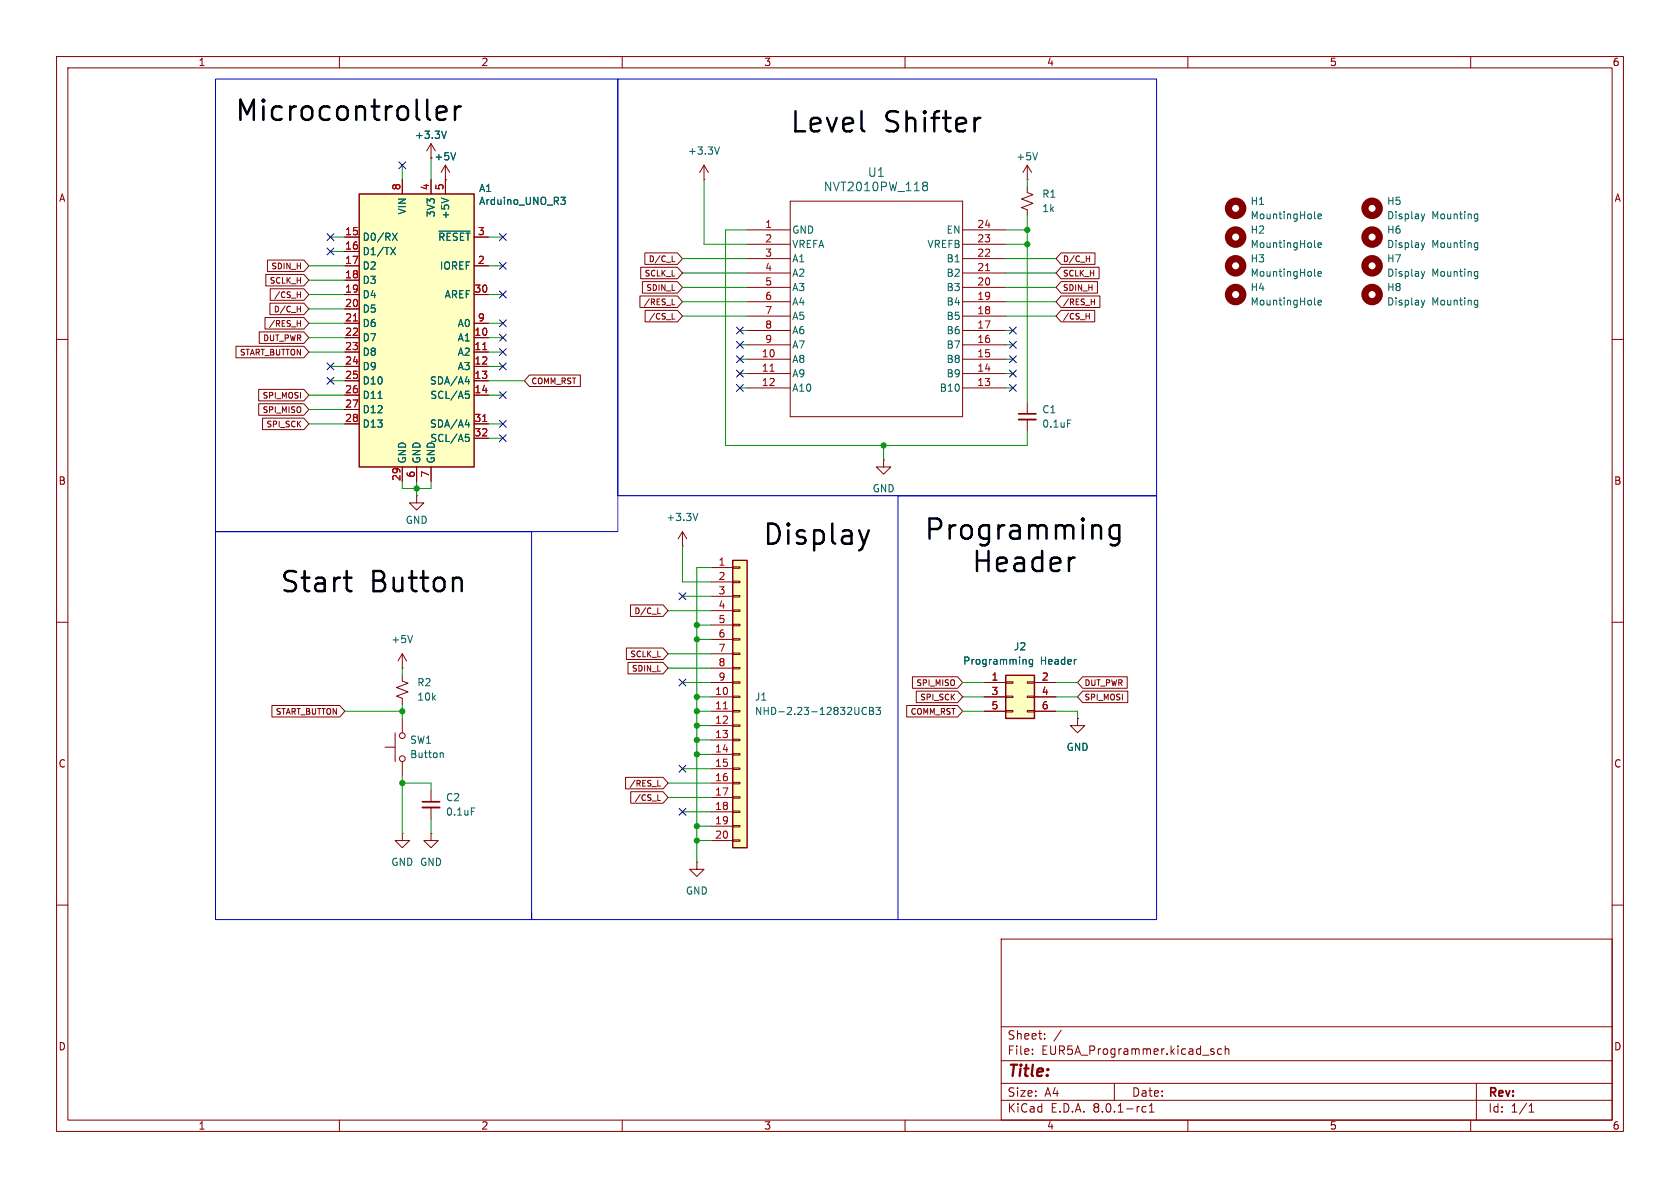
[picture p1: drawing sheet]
<svg xmlns="http://www.w3.org/2000/svg" width="297mm" height="210mm" viewBox="0 0 297 210" stroke-linecap="round" stroke-linejoin="round" font-family="sans-serif">
<g fill="none" stroke="#840000" stroke-width=".18">
<path d="M10 10h277v190h-277zM12 12h273v186h-273zM60 10v2M110 10v2M160 10v2M210 10v2M260 10v2M10 60h2M285 60h2M10 110h2M285 110h2M10 160h2"/>
<path d="M285 160h2M177 166h108v32h-108zM60 198v2M110 198v2M160 198v2M177 194.5h108M177 191.5h108M177 187.5h108M177 181.5h108M182.5 186.3v.1M182.5 185.5v.1M184.7 183.6v.1"/>
<path d="M184.7 182.8v.1M187.6 182.1l-1.3 2M197 191.5v3M202.6 195.7l-.4-.1-.3 .3v.4l.1 .2h.6M203.2 196.6h.8M203.2 195.5l.4-.4v1.5M210 198v2M214.2 185.9l.4 .1 .1 .2-.2 .2h-.3M214.2 185.4l.4 .1M216 185.5l-.5-.1-.3 .3v.4l.2 .2h.6M216.6 185.5l.2-.1 .4 .1v.9M216.6 184.9v1.5"/>
<path d="M260 198v2M261 191.5v6.5M270.3 196.6h.9M270.3 195.5l.4-.4v1.5"/>
</g>
<circle cx="242.6" cy="36.8" r="1.27" fill="none" stroke="#840000" stroke-width="1.3"/>
<path d="M251.3 37.8l.3 .9M251.6 38.7l-.1 .3M251.9 37.8l-.3 .9M260.9 37.8l.3 .1M261.2 37.8v1.1l-.1 .1-.3 .1M261.2 38.6l-.3 .1" fill="none" stroke="#006464" stroke-width=".18"/>
<path d="M177.8 119.4h5.1v7.6h-5.1z" fill="#ffffc2"/>
<g fill="none" stroke="#840000" stroke-width=".18">
<path d="M73.7 87.6v1.3h1.2l-1.2 1.3-1.3-1.3h1.3M73.7 87.6h.1M120.6 96.5h.1M120.6 94l-.7 1.3M120.6 94v2.5M120.6 94l.8 1.3M71.1 119.4v1l1 .4-2 .7 2 .8-2 .8 1 .3v1.1M71.1 118.1h.1M71.1 115.6v2.5M71.1 115.6l-.7 1.2M71.1 115.6l.8 1.2M68.1 132.1h1.7"/>
<path d="M69.8 129.5v5.1M71.1 127v2.5M71.1 134.6v2.6M76.2 139.7v2M174 120.7h3.8M174 123.2h3.8M174 125.7h3.8M177.8 125.6h1.3v.3h-1.3zM177.8 123.1h1.3v.2h-1.3zM177.8 120.5h1.3v.3h-1.3zM181.6 125.6h1.3v.3h-1.3zM181.6 123.1h1.3v.2h-1.3z"/>
<path d="M181.6 120.5h1.3v.3h-1.3zM182.9 120.7h3.8M182.9 123.2h3.8M182.9 125.7h3.8M71.1 147.3v1.3h1.3l-1.3 1.3-1.3-1.3h1.3M71.1 147.3h.1M76.2 147.3v1.3h1.3l-1.3 1.3-1.3-1.3h1.3M76.2 147.3h.1M76.2 142.7v2.1"/>
<circle cx="71.1" cy="130" r=".51"/>
<circle cx="71.1" cy="134.1" r=".51"/>
</g>
<path d="M177.8 119.4h5.1v7.6h-5.1z" fill="none" stroke="#840000" stroke-width=".25"/>
<g fill="none" stroke="#006464" stroke-width=".18">
<path d="M232.4 38.5l.2 .2M233 38.3l.6-.2-.1-.2-.3-.1-.2 .2 .1 .6h.4M232.4 43.6l.2 .2M232.4 53.7l.2 .2M232.4 48.7l.2 .1M233 48.4l.6-.1-.1-.2-.3-.1-.2 .2 .1 .6h.4M233 53.5l.6-.1-.1-.3h-.3l-.2 .2 .1 .6h.4M233 43.3l.6-.1-.1-.2-.3-.1-.2 .2 .1 .6h.4M251.3 48l.3 .8M251.3 53.1l.3 .8M251.3 42.9l.3 .9M251.6 48.8l-.1 .3"/>
<path d="M251.6 53.9l-.1 .3M251.6 43.8l-.1 .3M251.9 48l-.3 .8M251.9 53.1l-.3 .8M251.9 42.9l-.3 .9M260.9 48l.3 .1M260.9 53.1h.3M260.9 42.9l.3 .1M261.2 42.9v1l-.1 .2-.3 .1M261.2 48v1l-.1 .2-.3 .1M261.2 53.1v1l-.1 .2h-.3M261.2 48.8h-.3"/>
<path d="M261.2 53.9h-.3M261.2 43.7l-.3 .1M123.4 90.7l-.5 1.3M72.9 112.3l-.4 1.3M181.2 116.6l.2 .2v.6M182.5 116.6v1l-.2 .2h-.3M182.5 116.6h-.3l-.3 .2 .2 .6h.4M78 133.1l.4 .2v.6M83.3 142.8h.6"/>
</g>
<g fill="none" stroke="#840000" stroke-width="1.3">
<circle cx="218.4" cy="36.8" r="1.27"/>
<circle cx="218.4" cy="41.9" r="1.27"/>
<circle cx="218.4" cy="52.1" r="1.27"/>
<circle cx="218.4" cy="47" r="1.27"/>
<circle cx="242.6" cy="52.1" r="1.27"/>
<circle cx="242.6" cy="41.9" r="1.27"/>
<circle cx="242.6" cy="47" r="1.27"/>
</g>
<path d="M74.7 142.7h3" fill="none" stroke="#840000" stroke-width=".33"/>
<path d="M74.7 141.7h3" fill="none" stroke="#840000" stroke-width=".3"/>
<path d="M63.5 34.3h20.3v48.3h-20.3z" fill="#ffffc2"/>
<path d="M63.5 34.3h20.3v48.3h-20.3z" fill="none" stroke="#840000" stroke-width=".25"/>
<g fill="none" stroke="#840000" stroke-width=".18">
<path d="M71.1 31.8v2.5M76.2 25.4v2.5M76.2 31.8v2.5M76.2 25.4l-.8 1.3M76.2 25.4l.8 1.3M78.7 31.8h.1M78.7 29.2v5.1M78.7 29.2l-.7 1.3M78.7 29.2l.8 1.3M124.5 31.8h.1M124.5 29.2l-.8 1.3M124.5 29.2v2.6"/>
<path d="M124.5 29.2l.7 1.3M181.6 33v1l1 .4-2 .8 2 .7-2 .8 1 .4v1M61 59.7h2.5M61 41.9h2.5M61 44.5h2.5M61 47h2.5M61 49.5h2.5M61 52.1h2.5M61 54.6h2.5M61 57.2h2.5M83.8 59.7h2.6M83.8 41.9h2.6"/>
<path d="M83.8 47h2.6M83.8 52.1h2.6M83.8 57.2h2.6M61 62.2h2.5M61 64.8h2.5M61 67.3h2.5M61 69.9h2.5M61 72.4h2.5M61 74.9h2.5M83.8 62.2h2.6M83.8 64.8h2.6M83.8 67.3h2.6"/>
<path d="M83.8 69.9h2.6M83.8 74.9h2.6M83.8 77.5h2.6M181.6 71.1v2.1M181.6 74.2v2M71.1 82.6v2.5M73.7 82.6v2.5M76.2 82.6v2.5M190.5 127v1.3h1.3l-1.3 1.2-1.3-1.2h1.3M190.5 127h.1"/>
</g>
<path d="M62.5 56.7h.7M85.3 61.8h.8M85.3 74.5h.8" fill="none" stroke="#a90000" stroke-width=".18"/>
<g fill="none" stroke="#006464" stroke-width=".18">
<path d="M78 35l1.3 .4M78.9 23.2l-.4 1.3M80.6 27l-.5 1.3M99.1 34.9h.8l-.4 .5 .4 .1v.4l-.2 .2h-.4M127.2 26l-.4 1.2M69.1 43.8l.8 1.2M69.4 41.2l.8 1.3M69.9 43.8l-.8 1.2M70.2 41.2l-.8 1.3M77.6 40.9h5.5M66.8 70.4h.8M82.2 67.5h.8"/>
<path d="M82.2 75.1h.8M82.3 69.2h.6M82.3 76.8h.6M82.4 69.6h.3l.3 .3-.2 .5h-.4M82.4 77.3h.3l.3 .2-.2 .5h-.4M82.8 67v.9M82.8 74.7v.8M188.7 74.2h.6"/>
</g>
<path d="M180.1 74.2h3" fill="none" stroke="#840000" stroke-width=".33"/>
<path d="M180.1 73.2h3" fill="none" stroke="#840000" stroke-width=".3"/>
<path d="M129.5 99.1h2.6v50.8h-2.6z" fill="#ffffc2"/>
<g fill="none" stroke="#840000" stroke-width=".18">
<path d="M71.1 31.8v2.5M76.2 31.8v2.5M78.7 31.8h.1M78.7 31.8v2.5M139.7 35.6h30.5v38.1h-30.5zM181.6 31.8h.1M181.6 29.2l-.8 1.3M181.6 29.2v2.6M181.6 29.2l.8 1.3M45.8 58.7h7.9l.9 1-.9 1h-7.9zM46.8 56.1h6.9l.9 1.1-.9 1h-6.9zM47 48.5h6.7l.9 1-.9 1h-6.7z"/>
<path d="M47.3 46h6.4l.9 1-.9 1h-6.4zM47.7 53.6h6l.9 1-.9 1h-6zM47.8 51.1h5.9l.9 1-.9 1h-5.9zM52.5 52.1h.6M52.5 57.2h.6M52.5 54.6h.6M53.1 51.6v1M53.1 54.1v1M53.1 56.7v1M61 52.1h2.5M61 57.2h2.5M61 54.6h2.5"/>
<path d="M61 59.7h2.5M61 41.9h2.5M61 44.5h2.5M61 47h2.5M61 49.5h2.5M83.8 52.1h2.6M83.8 57.2h2.6M83.8 59.7h2.6M83.8 41.9h2.6M83.8 47h2.6M113.1 52.3h6.7l.8 1-.8 1.1h-6.7zM113.3 47.2h6.5l.8 1.1-.8 1h-6.5z"/>
<path d="M113.6 49.8h6.2l.8 1-.8 1h-6.2zM114 44.7h5.8l.8 1-.8 1h-5.8zM114 54.9h5.8l.8 1-.8 1h-5.8zM118.8 53.9h.5M118.8 56.4h.5M118.8 46.3h.5M132.1 40.6h7.6M132.1 58.4h7.6M132.1 55.9h7.6M132.1 53.3h7.6M132.1 43.2h7.6M132.1 50.8h7.6"/>
<path d="M132.1 48.3h7.6M132.1 45.7h7.6M170.2 40.6h7.6M170.2 58.4h7.6M170.2 55.9h7.6M170.2 53.3h7.6M170.2 43.2h7.6M170.2 50.8h7.6M170.2 48.3h7.6M170.2 45.7h7.6M187.6 44.7h6v2h-6l-.9-1zM187.6 54.9h5.9v2h-5.9l-.9-1z"/>
<path d="M187.6 49.8h6.4v2h-6.4l-.9-1zM187.6 52.3h6.9v2.1h-6.9l-.9-1.1zM187.6 47.2h6.7v2.1h-6.7l-.9-1zM192 55.9h.6M192 45.7h.6M192.6 55.4v1M192.6 45.2v1.1M192.9 53.3h.6M193.5 52.9v1M41.7 61.2h12l.9 1-.9 1h-12zM45.7 68.8h8l.9 1.1-.9 1h-8zM45.7 71.4h8l.9 1-.9 1h-8z"/>
<path d="M46.4 73.9h7.3l.9 1-.9 1h-7.3zM61 62.2h2.5M61 64.8h2.5M61 67.3h2.5M61 69.9h2.5M61 72.4h2.5M61 74.9h2.5M83.8 62.2h2.6M83.8 64.8h2.6M83.8 67.3h2.6M83.8 69.9h2.6M83.8 74.9h2.6"/>
<path d="M83.8 77.5h2.6M93.6 66.3h9v2h-9l-.9-1zM132.1 63.5h7.6M132.1 66h7.6M132.1 68.6h7.6M132.1 61h7.6M170.2 63.5h7.6M170.2 66h7.6M170.2 68.6h7.6M170.2 61h7.6M71.1 82.6v2.5M73.7 82.6v2.5"/>
<path d="M76.2 82.6v2.5M156.2 81.3v1.3h1.3l-1.3 1.2-1.3-1.2h1.3M156.2 81.3h.1M110.7 114.6h6.5l.9 1-.9 1h-6.5zM111 117.1h6.2l.9 1-.9 1h-6.2zM111.5 106.9h5.7l.9 1.1-.9 1h-5.7zM116.3 108.5h.5M125.7 100.3h3.8M125.7 102.9h3.8M125.7 105.4h3.8M125.7 108h3.8M125.7 110.5h3.8"/>
<path d="M125.7 113h3.8M125.7 115.6h3.8M125.7 118.1h3.8M129.5 118h1.3v.2h-1.3zM129.5 115.4h1.3v.3h-1.3zM129.5 112.9h1.3v.3h-1.3zM129.5 110.4h1.3v.2h-1.3zM129.5 107.8h1.3v.3h-1.3zM129.5 105.3h1.3v.2h-1.3zM129.5 102.7h1.3v.3h-1.3zM129.5 100.2h1.3v.3h-1.3zM161.3 119.6h8l.9 1.1-.9 1h-8z"/>
<path d="M191.4 119.6h7.9v2.1h-7.9l-.9-1zM48.1 124.7h12l.9 1-.9 1h-12zM110.6 137.4h6.6l.9 1-.9 1h-6.6zM111.5 140h5.7l.9 1-.9 1h-5.7zM116.3 139h.5M125.7 123.2h3.8M125.7 125.7h3.8M125.7 128.3h3.8M125.7 130.8h3.8M125.7 133.4h3.8M125.7 135.9h3.8M125.7 138.4h3.8"/>
<path d="M125.7 120.7h3.8M129.5 138.3h1.3v.3h-1.3zM129.5 135.8h1.3v.2h-1.3zM129.5 133.2h1.3v.3h-1.3zM129.5 130.7h1.3v.2h-1.3zM129.5 128.1h1.3v.3h-1.3zM129.5 125.6h1.3v.3h-1.3zM129.5 123.1h1.3v.2h-1.3zM129.5 120.5h1.3v.3h-1.3zM160.3 124.7h9l.9 1-.9 1h-9zM162 122.2h7.3l.9 1-.9 1h-7.3zM174 123.2h3.8"/>
<path d="M174 125.7h3.8M174 120.7h3.8M182.9 123.2h3.8M182.9 125.7h3.8M182.9 120.7h3.8M190.5 127h.1M191.4 122.2h8v2h-8l-.9-1zM116.3 141.5h.5M123.2 152.4v1.3h1.3l-1.3 1.2-1.3-1.2h1.3M123.2 152.4h.1M125.7 141h3.8M125.7 143.5h3.8"/>
<path d="M125.7 146.1h3.8M125.7 148.6h3.8M129.5 148.5h1.3v.2h-1.3zM129.5 145.9h1.3v.3h-1.3zM129.5 143.4h1.3v.2h-1.3zM129.5 140.8h1.3v.3h-1.3z"/>
</g>
<path d="M129.5 99.1h2.6v50.8h-2.6z" fill="none" stroke="#840000" stroke-width=".25"/>
<path d="M62.5 56.7h.7M174.2 47.8h.8M85.3 61.8h.8M85.3 74.5h.8M136.1 65.6h.8M127.9 125.3h.7" fill="none" stroke="#a90000" stroke-width=".18"/>
<g fill="none" stroke="#006464" stroke-width=".18">
<path d="M78 35l1.3 .4M78.9 23.2l-.4 1.3M80.6 27l-.5 1.3M99.1 34.9h.8l-.4 .5 .4 .1v.4l-.2 .2h-.4M163.2 32.8h.2M163.2 32.3l.5-.1 .2 .1 .1 .3-.3 .2M163.4 32.8h.3M163.4 32.8l-.2 .1M163.7 32.8l.3 .3-.1 .5-.2 .1-.5-.1M183.4 27l-.4 1.3M69.1 43.8l.8 1.2M69.4 41.2l.8 1.3"/>
<path d="M69.9 43.8l-.8 1.2M70.2 41.2l-.8 1.3M77.6 40.9h5.5M66.8 70.4h.8M82.2 67.5h.8M82.2 75.1h.8M82.3 69.2h.6M82.3 76.8h.6M82.4 69.6h.3l.3 .3-.2 .5h-.4M82.4 77.3h.3l.3 .2-.2 .5h-.4M82.8 67v.9M82.8 74.7v.8"/>
<path d="M181.2 116.6l.2 .2v.6M182.5 116.6v1l-.2 .2h-.3M182.5 116.6h-.3l-.3 .2 .2 .6h.4M153.2 125.2a.6 .6 0 0 0-.9 .4 .6 .6 0 0 0 .6 .7l.3-.1M153.7 125h.4l.3 .3-.3 .3 .3 .2v.3l-.2 .2h-.5zM153.7 125.6h.4M154.9 125h.8l-.5 .5 .4 .1v.6l-.2 .1-.5-.1"/>
</g>
<path d="M80.4 18.8v2.4M81.4 18.8a.91 .91 0 0 0-1 .7M196.5 95l.3 .2h.7l.4-.2M196.5 93l.3-.2h.7l.4 .2M197.9 92.8v2.9a.96 .96 0 0 1-1.2 .7" fill="none" stroke="#000" stroke-width=".43"/>
<path d="M38.1 14h71.1v80h-71.1zM109.2 14h95.3v73.6h-95.3zM158.7 87.6h45.8v75h-45.8zM94 162.6v-68.6h-55.9v68.6h120.6" fill="none" stroke="#0000c2" stroke-width=".18"/>
<g fill="none" stroke="#009600" stroke-width=".18">
<path d="M71.1 29.2v2.6M76.2 27.9v3.9M124.5 31.8v11.4h7.6M181.6 31.8v1.2M181.6 38.1v33M54.6 47h6.4M54.6 49.5h6.4M54.6 59.7h6.4M54.6 54.6h6.4M54.6 57.2h6.4M54.6 52.1h6.4M58.4 41.9h2.6"/>
<path d="M58.4 44.5h2.6M86.4 41.9h2.5M86.4 47h2.5M86.4 59.7h2.5M86.4 57.2h2.5M86.4 52.1h2.5M120.6 55.9h11.5M120.6 48.3h11.5M120.6 45.7h11.5M120.6 53.3h11.5M120.6 50.8h11.5M130.8 58.4h1.3"/>
<path d="M132.1 40.6h-3.8v38.1h53.3v-2.5M177.8 55.9h8.9M177.8 48.3h8.9M177.8 45.7h8.9M177.8 53.3h8.9M177.8 50.8h8.9M177.8 58.4h1.3M177.8 40.6h3.8M177.8 43.2h3.8M54.6 69.9h6.4M54.6 74.9h6.4M54.6 62.2h6.4"/>
<path d="M54.6 72.4h6.4M58.4 67.3h2.6M58.4 64.8h2.6M86.4 67.3h6.3M86.4 69.9h2.5M86.4 74.9h2.5M86.4 77.5h2.5M86.4 62.2h2.5M86.4 64.8h2.5M130.8 68.6h1.3M130.8 66h1.3M130.8 61h1.3"/>
<path d="M130.8 63.5h1.3M156.2 78.7v2.6M177.8 68.6h1.3M177.8 66h1.3M177.8 61h1.3M177.8 63.5h1.3M71.1 85.1v1.3h5.1v-1.3M73.7 85.1v2.5M120.6 96.5v6.4h5.1M71.1 118.1v1.3M118.1 118.1h7.6M118.1 115.6h7.6"/>
<path d="M118.1 108h7.6M120.6 105.4h5.1M123.2 113h2.5M123.2 110.5h2.5M125.7 100.3h-2.5v52.1M61 125.7h10.1M71.1 138.4h5.1v1.3M71.1 124.5v2.5M71.1 137.2v10.1M118.1 138.4h7.6M120.6 120.7h5.1M120.6 135.9h5.1"/>
<path d="M123.2 130.8h2.5M123.2 133.4h2.5M123.2 125.7h2.5M123.2 123.2h2.5M123.2 128.3h2.5M170.2 125.7h3.8M170.2 123.2h3.8M170.2 120.7h3.8M186.7 125.7h3.8v1.3M186.7 123.2h3.8M186.7 120.7h3.8M76.2 144.8v2.5"/>
<path d="M118.1 141h7.6M120.6 143.5h5.1M123.2 146.1h2.5M123.2 148.6h2.5"/>
</g>
<g fill="none" stroke="#000084" stroke-width=".18">
<path d="M70.5 28.6l1.2 1.2M71.7 28.6l-1.2 1.2M57.8 43.8l1.2 1.3M57.8 41.3l1.2 1.2M59 43.8l-1.2 1.3M59 41.3l-1.2 1.2M88.3 56.5l1.2 1.3M88.3 51.5l1.2 1.2M88.3 46.4l1.2 1.2M88.3 59.1l1.2 1.2M88.3 41.3l1.2 1.2M89.5 56.5l-1.2 1.3"/>
<path d="M89.5 51.5l-1.2 1.2M89.5 46.4l-1.2 1.2M89.5 59.1l-1.2 1.2M89.5 41.3l-1.2 1.2M130.2 57.8l1.2 1.2M131.4 57.8l-1.2 1.2M178.5 57.8l1.2 1.2M179.7 57.8l-1.2 1.2M57.8 64.2l1.2 1.2M57.8 66.7l1.2 1.2M59 64.2l-1.2 1.2M59 66.7l-1.2 1.2"/>
<path d="M88.3 64.2l1.2 1.2M88.3 61.6l1.2 1.2M88.3 74.3l1.2 1.2M88.3 76.9l1.2 1.2M88.3 69.2l1.2 1.3M89.5 64.2l-1.2 1.2M89.5 61.6l-1.2 1.2M89.5 74.3l-1.2 1.2M89.5 76.9l-1.2 1.2M89.5 69.2l-1.2 1.3M130.2 68l1.2 1.2M130.2 65.4l1.2 1.2"/>
<path d="M130.2 60.4l1.2 1.2M130.2 62.9l1.2 1.2M131.4 68l-1.2 1.2M131.4 65.4l-1.2 1.2M131.4 60.4l-1.2 1.2M131.4 62.9l-1.2 1.2M178.5 68l1.2 1.2M178.5 62.9l1.2 1.2M178.5 60.4l1.2 1.2M178.5 65.4l1.2 1.2M179.7 68l-1.2 1.2M179.7 62.9l-1.2 1.2"/>
<path d="M179.7 60.4l-1.2 1.2M179.7 65.4l-1.2 1.2M120 104.8l1.3 1.2M121.3 104.8l-1.3 1.2M120 135.3l1.3 1.2M120 120l1.3 1.3M121.3 135.3l-1.3 1.2M121.3 120l-1.3 1.3M120 142.9l1.3 1.2M121.3 142.9l-1.3 1.2"/>
</g>
<g fill="#009600" stroke="#009600" stroke-width=".18">
<circle cx="181.6" cy="43.2" r=".46"/>
<circle cx="181.6" cy="40.6" r=".46"/>
<circle cx="123.2" cy="133.4" r=".46"/>
<circle cx="123.2" cy="128.3" r=".46"/>
<circle cx="123.2" cy="130.8" r=".46"/>
<circle cx="123.2" cy="146.1" r=".46"/>
<circle cx="123.2" cy="148.6" r=".46"/>
<circle cx="123.2" cy="125.7" r=".46"/>
<circle cx="123.2" cy="123.2" r=".46"/>
<circle cx="123.2" cy="113" r=".46"/>
<circle cx="71.1" cy="125.7" r=".46"/>
<circle cx="71.1" cy="138.4" r=".46"/>
<circle cx="73.7" cy="86.4" r=".46"/>
<circle cx="123.2" cy="110.5" r=".46"/>
<circle cx="156.2" cy="78.7" r=".46"/>
</g>
<g font-size="5">
<text x="41.4" y="22">Microcontroller</text>
<text x="139.5" y="24">Level</text>
<text x="156.3" y="24">Shifter</text>
<text x="134.7" y="96.9">Display</text>
<text x="163.2" y="96">Programming</text>
<text x="171.6" y="101.7">Header</text>
<text x="49.3" y="105.3">Start</text>
<text x="65.5" y="105.3">Button</text>
</g>
<text font-size="2.8" fill="#840000" x="178" y="190.9">Title:</text>
<g font-size="2.1" fill="#006464">
<text x="145.5" y="34">NVT2010PW_118</text>
<text x="153.3" y="31.5">U1</text>
</g>
<g font-size="2.1" fill="#840000">
<text x="178" y="184">Sheet:</text>
<text x="178" y="186.7">File:</text>
<text x="184.1" y="186.7">EUR5A_Programmer.kicad_sch</text>
<text x="178" y="196.9">KiCad</text>
<text x="178" y="194.1">Size:</text>
<text x="184.7" y="194.1">A4</text>
<text x="185.7" y="196.9">E.D.A.</text>
<text x="193.3" y="196.9">8.0.1-rc1</text>
<text x="200" y="194.1">Date:</text>
<text x="263" y="194.3">Rev:</text>
<text x="263" y="196.9">Id:</text>
<text x="267.1" y="196.9">1/1</text>
</g>
<g font-size="1.8" fill="#840000">
<text x="35" y="11.9">1</text>
<text x="85" y="11.9">2</text>
<text x="135" y="11.9">3</text>
<text x="185" y="11.9">4</text>
<text x="235" y="11.9">5</text>
<text x="285" y="11.9">6</text>
<text x="10.3" y="35.9">A</text>
<text x="285.3" y="35.9">A</text>
<text x="10.3" y="85.9">B</text>
<text x="285.3" y="85.9">B</text>
<text x="10.3" y="135.9">C</text>
<text x="285.3" y="135.9">C</text>
<text x="10.3" y="185.9">D</text>
<text x="285.3" y="185.9">D</text>
<text x="35" y="199.9">1</text>
<text x="85" y="199.9">2</text>
<text x="135" y="199.9">3</text>
<text x="185" y="199.9">4</text>
<text x="235" y="199.9">5</text>
<text x="285" y="199.9">6</text>
</g>
<g font-size="1.8" fill="#006464">
<text x="73.3" y="24.7">+3.3V</text>
<text x="76.7" y="28.5">+5V</text>
<text x="121.5" y="27.5">+3.3V</text>
<text x="179.6" y="28.5">+5V</text>
<text x="84.6" y="34.1">A1</text>
<text x="184.2" y="35.2">R1</text>
<text x="72" y="38" transform="rotate(-90 72 38)">VIN</text>
<text x="77.1" y="38.5" transform="rotate(-90 77.1 38.5)">3V3</text>
<text x="79.6" y="38.9" transform="rotate(-90 79.6 38.9)">+5V</text>
<text x="84.6" y="36.4">Arduino_UNO_R3</text>
<text x="140" y="41.5">GND</text>
<text x="167.2" y="41.5">EN</text>
<text x="184.2" y="37.7">1k</text>
<text x="221" y="36.4">H1</text>
<text x="221" y="39">MountingHole</text>
<text x="221" y="41.5">H2</text>
<text x="245.1" y="36.4">H5</text>
<text x="245.1" y="39">Display</text>
<text x="245.1" y="41.5">H6</text>
<text x="253.1" y="39">Mounting</text>
<text x="64" y="42.8">D0/RX</text>
<text x="64" y="45.3">D1/TX</text>
<text x="64" y="47.9">D2</text>
<text x="77.4" y="42.8">~{RESET}</text>
<text x="77.7" y="47.9">IOREF</text>
<text x="140" y="44">VREFA</text>
<text x="140" y="46.6">A1</text>
<text x="163.9" y="44">VREFB</text>
<text x="167.2" y="46.6">B1</text>
<text x="221" y="44">MountingHole</text>
<text x="221" y="46.6">H3</text>
<text x="245.1" y="46.6">H7</text>
<text x="245.1" y="44">Display</text>
<text x="253.1" y="44">Mounting</text>
<text x="64" y="50.4">D3</text>
<text x="64" y="52.9">D4</text>
<text x="78.5" y="52.9">AREF</text>
<text x="140" y="49.1">A2</text>
<text x="140" y="51.7">A3</text>
<text x="167.2" y="51.7">B3</text>
<text x="167.2" y="49.1">B2</text>
<text x="221" y="51.7">H4</text>
<text x="221" y="49.1">MountingHole</text>
<text x="245.1" y="49.1">Display</text>
<text x="245.1" y="51.7">H8</text>
<text x="253.1" y="49.1">Mounting</text>
<text x="64" y="55.5">D5</text>
<text x="64" y="58">D6</text>
<text x="80.8" y="58">A0</text>
<text x="140" y="54.2">A4</text>
<text x="140" y="56.7">A5</text>
<text x="140" y="59.3">A6</text>
<text x="167.2" y="59.3">B6</text>
<text x="167.2" y="56.7">B5</text>
<text x="167.2" y="54.2">B4</text>
<text x="221" y="54.2">MountingHole</text>
<text x="245.1" y="54.2">Display</text>
<text x="253.1" y="54.2">Mounting</text>
<text x="64" y="60.6">D7</text>
<text x="64" y="63.1">D8</text>
<text x="64" y="65.6">D9</text>
<text x="80.8" y="60.6">A1</text>
<text x="80.8" y="63.1">A2</text>
<text x="80.8" y="65.6">A3</text>
<text x="140" y="64.4">A8</text>
<text x="140" y="61.8">A7</text>
<text x="167.2" y="64.4">B8</text>
<text x="167.2" y="61.8">B7</text>
<text x="64" y="68.2">D10</text>
<text x="64" y="70.7">D11</text>
<text x="75.9" y="68.2">SDA/A4</text>
<text x="76" y="70.7">SCL/A5</text>
<text x="140" y="66.9">A9</text>
<text x="140" y="69.4">A10</text>
<text x="166" y="69.4">B10</text>
<text x="167.2" y="66.9">B9</text>
<text x="64" y="73.3">D12</text>
<text x="64" y="75.8">D13</text>
<text x="75.9" y="75.8">SDA/A4</text>
<text x="184.2" y="73.3">C1</text>
<text x="184.2" y="75.8">0.1uF</text>
<text x="72" y="82" transform="rotate(-90 72 82)">GND</text>
<text x="74.5" y="82" transform="rotate(-90 74.5 82)">GND</text>
<text x="76" y="78.3">SCL/A5</text>
<text x="77.1" y="82" transform="rotate(-90 77.1 82)">GND</text>
<text x="154.2" y="87.2">GND</text>
<text x="71.6" y="92.8">GND</text>
<text x="117.7" y="92.3">+3.3V</text>
<text x="69.1" y="113.9">+5V</text>
<text x="170.2" y="117.7">Programming</text>
<text x="179.1" y="115.2">J2</text>
<text x="183.9" y="117.7">Header</text>
<text x="73.7" y="121.5">R2</text>
<text x="73.7" y="124.1">10k</text>
<text x="133.4" y="124.1">J1</text>
<text x="72.4" y="131.7">SW1</text>
<text x="133.4" y="126.6">NHD-2.23-12832UCB3</text>
<text x="72.4" y="134.2">Button</text>
<text x="188.5" y="132.9">GND</text>
<text x="78.7" y="141.8">C2</text>
<text x="78.7" y="144.4">0.1uF</text>
<text x="69.1" y="153.3">GND GND</text>
<text x="121.2" y="158.3">GND</text>
</g>
<g font-size="1.8" fill="#a90000">
<text x="70.9" y="33.7" transform="rotate(-90 70.9 33.7)">8</text>
<text x="75.9" y="33.7" transform="rotate(-90 75.9 33.7)">4</text>
<text x="78.5" y="33.7" transform="rotate(-90 78.5 33.7)">5</text>
<text x="60.9" y="41.7">15</text>
<text x="84.4" y="41.7">3</text>
<text x="135.2" y="40.4">1</text>
<text x="172.7" y="40.4">24</text>
<text x="60.9" y="44.2">16</text>
<text x="60.9" y="46.7">17</text>
<text x="84.4" y="46.7">2</text>
<text x="135.2" y="42.9">2</text>
<text x="135.2" y="45.5">3</text>
<text x="172.7" y="45.5">22</text>
<text x="172.7" y="42.9">23</text>
<text x="60.9" y="49.3">18</text>
<text x="60.9" y="51.8">19</text>
<text x="83.8" y="51.8">30</text>
<text x="135.2" y="48">4</text>
<text x="135.2" y="50.5">5</text>
<text x="135.2" y="53.1">6</text>
<text x="172.7" y="53.1">19</text>
<text x="172.7" y="50.5">20</text>
<text x="172.7" y="48">21</text>
<text x="60.9" y="54.4">20</text>
<text x="60.9" y="56.9">21</text>
<text x="60.9" y="59.4">22</text>
<text x="83.8" y="59.4">10</text>
<text x="84.4" y="56.9">9</text>
<text x="135.2" y="55.6">7</text>
<text x="135.2" y="58.2">8</text>
<text x="172.7" y="58.2">17</text>
<text x="172.7" y="55.6">18</text>
<text x="60.9" y="62">23</text>
<text x="60.9" y="64.5">24</text>
<text x="83.8" y="62">11</text>
<text x="83.8" y="64.5">12</text>
<text x="134.6" y="63.2">10</text>
<text x="134.6" y="65.8">11</text>
<text x="135.2" y="60.7">9</text>
<text x="172.7" y="65.8">14</text>
<text x="172.7" y="63.2">15</text>
<text x="172.7" y="60.7">16</text>
<text x="60.9" y="67.1">25</text>
<text x="60.9" y="69.6">26</text>
<text x="83.8" y="67.1">13</text>
<text x="83.8" y="69.6">14</text>
<text x="134.6" y="68.3">12</text>
<text x="172.7" y="68.3">13</text>
<text x="60.9" y="72.1">27</text>
<text x="60.9" y="74.7">28</text>
<text x="83.8" y="74.7">31</text>
<text x="83.8" y="77.2">32</text>
<text x="70.9" y="85.1" transform="rotate(-90 70.9 85.1)">29</text>
<text x="73.4" y="84.5" transform="rotate(-90 73.4 84.5)">6</text>
<text x="75.9" y="84.5" transform="rotate(-90 75.9 84.5)">7</text>
<text x="126.9" y="100.1">1</text>
<text x="126.9" y="102.6">2</text>
<text x="126.9" y="105.2">3</text>
<text x="126.9" y="107.7">4</text>
<text x="126.9" y="110.2">5</text>
<text x="126.9" y="112.8">6</text>
<text x="126.9" y="115.3">7</text>
<text x="126.9" y="117.9">8</text>
<text x="126.3" y="122.9">10</text>
<text x="126.3" y="125.5">11</text>
<text x="126.9" y="120.4">9</text>
<text x="175.2" y="120.4">1</text>
<text x="175.2" y="122.9">3</text>
<text x="175.2" y="125.5">5</text>
<text x="184.1" y="120.4">2</text>
<text x="184.1" y="122.9">4</text>
<text x="184.1" y="125.5">6</text>
<text x="126.3" y="128">12</text>
<text x="126.3" y="130.6">13</text>
<text x="126.3" y="133.1">14</text>
<text x="126.3" y="135.6">15</text>
<text x="126.3" y="138.2">16</text>
<text x="126.3" y="140.7">17</text>
<text x="126.3" y="143.3">18</text>
<text x="126.3" y="145.8">19</text>
<text x="126.3" y="148.3">20</text>
</g>
<g font-size="1.4" fill="#840000">
<text x="47.8" y="47.8">SDIN_H</text>
<text x="114.6" y="46.5">D/C_L</text>
<text x="187.8" y="46.5">D/C_H</text>
<text x="47.6" y="50.3">SCLK_H</text>
<text x="48.3" y="52.9">/CS_H</text>
<text x="113.8" y="49.1">SCLK_L</text>
<text x="114.1" y="51.6">SDIN_L</text>
<text x="187.8" y="51.6">SDIN_H</text>
<text x="187.8" y="49.1">SCLK_H</text>
<text x="47.4" y="58">/RES_H</text>
<text x="48.3" y="55.4">D/C_H</text>
<text x="113.7" y="54.1">/RES_L</text>
<text x="114.6" y="56.7">/CS_L</text>
<text x="187.8" y="56.7">/CS_H</text>
<text x="187.8" y="54.1">/RES_H</text>
<text x="42.3" y="63">START_BUTTON</text>
<text x="46.4" y="60.5">DUT_PWR</text>
<text x="46.3" y="70.7">SPI_MOSI</text>
<text x="93.9" y="68.1">COMM_RST</text>
<text x="46.3" y="73.2">SPI_MISO</text>
<text x="47" y="75.7">SPI_SCK</text>
<text x="112" y="108.8">D/C_L</text>
<text x="111.3" y="116.4">SCLK_L</text>
<text x="111.6" y="118.9">SDIN_L</text>
<text x="161.9" y="121.5">SPI_MISO</text>
<text x="162.5" y="124">SPI_SCK</text>
<text x="191.6" y="121.5">DUT_PWR</text>
<text x="191.6" y="124">SPI_MOSI</text>
<text x="48.6" y="126.5">START_BUTTON</text>
<text x="160.8" y="126.5">COMM_RST</text>
<text x="111.1" y="139.2">/RES_L</text>
<text x="112.1" y="141.8">/CS_L</text>
</g>
</svg>
